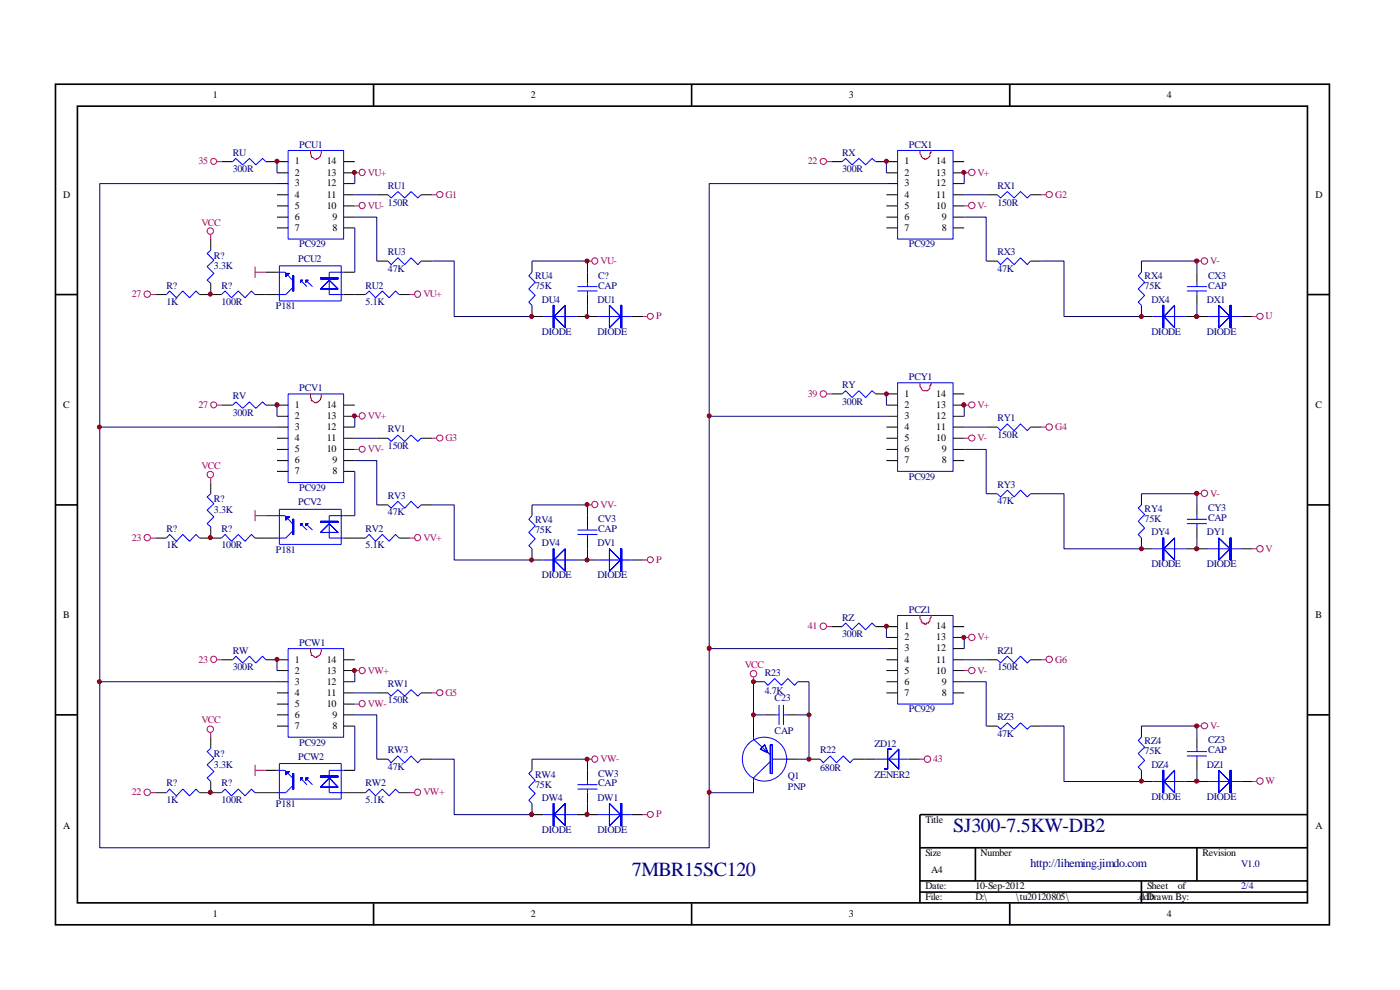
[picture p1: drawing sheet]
<svg xmlns="http://www.w3.org/2000/svg" width="297mm" height="210mm" viewBox="0 0 297 210" stroke-linecap="round" stroke-linejoin="round" font-family="sans-serif">
<g fill="none" stroke="#000" stroke-width=".35">
<path d="M11.8 17.9h270.2v178.3h-270.2zM79.2 17.9v4.6M146.7 17.9v4.6M214.2 17.9v4.6M16.4 22.5h261v169h-261zM11.8 62.5h4.6M277.5 62.5h4.6M11.8 107.1h4.6M277.5 107.1h4.6M11.8 151.6h4.6M277.5 151.6h4.6M195.2 179.8h82.3"/>
<path d="M206.9 179.8v7.1M253.9 179.8v7.1M277.5 172.8h-82.3v18.8M79.2 191.6v4.7M146.7 191.6v4.7M195.2 186.9h82.3M195.2 189.2h82.3M214.2 191.6v4.7M242.1 186.9v4.7"/>
</g>
<g fill="none" stroke="#00f" stroke-width=".21">
<path d="M49.4 34.3l.6-.7 1.5 1.4 1.4-1.4 1.4 1.4 1.4-1.4 .7 .7M61.1 31.9h11.8v18.8h-11.8zM178.6 34.3l.8-.7 1.4 1.4 1.4-1.4 1.4 1.4 1.4-1.4 .8 .7M190.4 31.9h11.8v18.8h-11.8zM44.7 53.1l-.8 .7 1.5 1.4-1.5 1.4 1.5 1.4-1.5 1.4 .8 .7M58.8 57.7h1.7l1.6 1.7M59.3 56.4h13.1v7.4h-13.1zM63.8 59.4l1.3 1.4M64.9 59.4l1.4 1.4M72.9 57.7h-3.1v4.8h3.1M82.3 41.3l.7 .7 1.4-1.4 1.5 1.4 1.3-1.4 1.4 1.4 .7-.7M82.3 55.4l.7 .7 1.4-1.4 1.5 1.4 1.3-1.4 1.4 1.4 .7-.7"/>
<path d="M112.9 57.7l-.7 .8 1.3 1.4-1.3 1.4 1.3 1.4-1.3 1.4 .7 .7M211.6 41.3l.7 .7 1.4-1.4 1.4 1.4 1.4-1.4 1.4 1.4 .7-.7M211.6 55.4l.7 .7 1.4-1.4 1.4 1.4 1.4-1.4 1.4 1.4 .7-.7M242.1 57.7l-.6 .8 1.3 1.4-1.3 1.4 1.3 1.4-1.3 1.4 .6 .7M35.3 62.5l.7-.8 1.4 1.5 1.4-1.5 1.4 1.5 1.4-1.5 .7 .8M47 62.5l.8-.8 1.3 1.5 1.4-1.5 1.5 1.5 1.3-1.5 .8 .8M62.1 61l-1.5 1.5h-1.8M77.6 62.5l.7-.8 1.4 1.5 1.4-1.5 1.4 1.5 1.4-1.5 .8 .8M115.2 67.1h7.1M122.5 60.8h4.2M122.5 61.7h4.2M124.6 60.1v.7"/>
<path d="M124.6 61.7v.8M126.9 67.1h7.1M244.5 67.1h7M251.8 60.8h4.2M251.8 61.7h4.2M253.9 60.1v.7M253.9 61.7v.8M256.3 67.1h7M49.4 85.9l.6-.6 1.5 1.3 1.4-1.3 1.4 1.3 1.4-1.3 .7 .6M61.1 83.6h11.8v18.8h-11.8zM82.3 93l.7 .6 1.4-1.3 1.5 1.3 1.3-1.3 1.4 1.3 .7-.6M178.6 83.6l.8-.7 1.4 1.4 1.4-1.4 1.4 1.4 1.4-1.4 .8 .7"/>
<path d="M190.4 81.2h11.8v18.8h-11.8zM211.6 90.6l.7 .8 1.4-1.5 1.4 1.5 1.4-1.5 1.4 1.5 .7-.8M35.3 114.1l.7-.7 1.4 1.4 1.4-1.4 1.4 1.4 1.4-1.4 .7 .7M44.7 104.7l-.8 .7 1.5 1.4-1.5 1.4 1.5 1.4-1.5 1.5 .8 .7M47 114.1l.8-.7 1.3 1.4 1.4-1.4 1.5 1.4 1.3-1.4 .8 .7M58.8 109.4h1.7l1.6 1.7M59.3 108h13.1v7.5h-13.1zM62.1 112.7l-1.5 1.4h-1.8M63.8 111.1l1.3 1.3M64.9 111.1l1.4 1.3M72.9 109.4h-3.1v4.7h3.1M77.6 114.1l.7-.7 1.4 1.4 1.4-1.4 1.4 1.4 1.4-1.4 .8 .7"/>
<path d="M82.3 107.1l.7 .7 1.4-1.5 1.5 1.5 1.3-1.5 1.4 1.5 .7-.7M112.9 109.4l-.7 .8 1.3 1.3-1.3 1.4 1.3 1.4-1.3 1.4 .7 .7M115.2 118.8h7.1M122.5 112.4h4.2M122.5 113.4h4.2M124.6 111.8v.6M124.6 113.4v.7M126.9 118.8h7.1M211.6 104.7l.7 .7 1.4-1.4 1.4 1.4 1.4-1.4 1.4 1.4 .7-.7M242.1 107.1l-.6 .7 1.3 1.3-1.3 1.5 1.3 1.4-1.3 1.4 .6 .7M244.5 116.4h7M251.8 110.2h4.2"/>
<path d="M251.8 111.1h4.2M253.9 109.4v.8M253.9 111.1v.7M256.3 116.4h7M49.4 140l.6-.8 1.5 1.4 1.4-1.4 1.4 1.4 1.4-1.4 .7 .8M61.1 137.6h11.8v18.8h-11.8zM178.6 132.9l.8-.7 1.4 1.4 1.4-1.4 1.4 1.4 1.4-1.4 .8 .7M190.4 130.6h11.8v18.8h-11.8zM211.6 140l.7 .6 1.4-1.4 1.4 1.4 1.4-1.4 1.4 1.4 .7-.6M44.7 158.7l-.8 .7 1.5 1.5-1.5 1.3 1.5 1.5-1.5 1.3 .8 .8M82.3 147l.7 .7 1.4-1.4 1.5 1.4 1.3-1.4 1.4 1.4 .7-.7M159.9 156.4v.4l3.5 3.3"/>
<path d="M162.2 144.6l.7 .8 1.4-1.5 1.5 1.5 1.3-1.5 1.5 1.5 .6-.8M164.6 151.6h.7M165.3 149.5v4.3M166.2 151.6h.8M166.2 149.5v4.3M211.6 154l.7 .7 1.4-1.4 1.4 1.4 1.4-1.4 1.4 1.4 .7-.7M242.1 156.4l-.6 .7 1.3 1.4-1.3 1.4 1.3 1.4-1.3 1.4 .6 .7M251.8 159.4h4.2M253.9 158.7v.7M35.3 168.1l.7-.7 1.4 1.4 1.4-1.4 1.4 1.4 1.4-1.4 .7 .7M47 168.1l.8-.7 1.3 1.4 1.4-1.4 1.5 1.4 1.3-1.4 .8 .7M58.8 163.4h1.7l1.6 1.6"/>
<path d="M59.3 162h13.1v7.5h-13.1zM62.1 166.7l-1.5 1.4h-1.8M63.8 165l1.3 1.5M64.9 165l1.4 1.5M72.9 163.4h-3.1v4.7h3.1M77.6 168.1l.7-.7 1.4 1.4 1.4-1.4 1.4 1.4 1.4-1.4 .8 .7M82.3 161l.7 .8 1.4-1.4 1.5 1.4 1.3-1.4 1.4 1.4 .7-.8M112.9 163.4l-.7 .7 1.3 1.4-1.3 1.5 1.3 1.3-1.3 1.5 .7 .6M115.2 172.8h7.1M122.5 166.5h4.2M122.5 167.4h4.2M124.6 165.8v.7"/>
<path d="M124.6 167.4v.7M126.9 172.8h7.1M163.4 161.5l-3.5 3.5v.8M163.8 161h3.3M174 161l.7 .8 1.4-1.4 1.4 1.4 1.4-1.4 1.4 1.4 .7-.8M185.8 161h7M244.5 165.8h7M251.8 160.4h4.2M253.9 160.4v.6M256.3 165.8h7"/>
<circle cx="162.2" cy="161" r="4.7"/>
</g>
<path d="M65.9 31.9l.1 1.5h.3a.8 .8 0 0 0 .9 .4v-.2a1.22 1.22 0 0 0 1-1v-.7M195.2 31.9v.7l.2 .3a.72 .72 0 0 0 .7 .7v.2h.4v-.2a.85 .85 0 0 0 .8-1.2h.2v-.5M65.9 83.6l.1 1.4h.3a.8 .8 0 0 0 .9 .4v-.1a.9 .9 0 0 0 .8-.8l.2-.2v-.7M195.2 81.2v.8l.2 .2a1.01 1.01 0 0 0 .9 .7 1.01 1.01 0 0 0 1-.5v-.7h.2v-.5M65.9 137.6l.1 1.4h.3a.8 .8 0 0 0 .9 .4v-.2a.72 .72 0 0 0 .8-.7l.2-.2v-.7M195.2 130.6v.6l.2 .3 .2 .7h.5v.2h.4v-.2h.5v-.3l.3-.2v-.5l.2-.2v-.4" fill="none" stroke="#f00" stroke-width=".21"/>
<g fill="none" stroke="#000" stroke-width=".21">
<path d="M47 34.3h2.4M56.4 34.3h4.7M58.8 36.7h2.3M58.8 38.9h2.3M72.9 34.3h2.4M72.9 36.7h2.4M72.9 38.9h2.4M176.4 34.3h2.2M185.8 34.3h4.6M188 36.7h2.4M188 38.9h2.4M202.2 34.3h2.4"/>
<path d="M202.2 36.7h2.4M202.2 38.9h2.4M44.7 50.7v2.4M56.4 57.7h2.4M58.8 41.3h2.3M58.8 43.7h2.3M58.8 46.1h2.3M58.8 48.3h2.3M72.9 41.3h2.4M72.9 43.7h2.4M72.9 46.1h2.4M72.9 48.3h2.4"/>
<path d="M72.9 57.7h2.4M79.9 41.3h2.4M79.9 55.4h2.4M89.3 41.3h2.4M89.3 55.4h2.4M112.9 55.4v2.3M124.6 57.7v2.4M188 41.3h2.4M188 43.7h2.4M188 46.1h2.4M188 48.3h2.4M202.2 41.3h2.4"/>
<path d="M202.2 43.7h2.4M202.2 46.1h2.4M202.2 48.3h2.4M209.2 41.3h2.4M209.2 55.4h2.4M218.6 41.3h2.4M218.6 55.4h2.4M242.1 55.4v2.3M253.9 57.7v2.4M32.9 62.5h2.4M42.3 62.5h4.7M44.7 60.1v2.4"/>
<path d="M54.1 62.5h4.7M72.9 62.5h4.7M84.7 62.5h2.3M112.9 64.8v2.3h2.3M122.3 67.1h4.6M124.6 62.5v2.3M134 67.1h2.4M242.1 64.8v2.3h2.4M251.5 67.1h4.8M253.9 62.5v2.3M263.3 67.1h2.4M47 85.9h2.4"/>
<path d="M56.4 85.9h4.7M58.8 88.3h2.3M58.8 90.6h2.3M58.8 93h2.3M58.8 95.3h2.3M58.8 97.7h2.3M58.8 100h2.3M72.9 85.9h2.4M72.9 88.3h2.4M72.9 90.6h2.4M72.9 93h2.4M72.9 95.3h2.4"/>
<path d="M72.9 97.7h2.4M72.9 100h2.4M79.9 93h2.4M89.3 93h2.4M176.4 83.6h2.2M185.8 83.6h4.6M188 85.9h2.4M188 88.3h2.4M188 90.6h2.4M188 93h2.4M188 95.3h2.4M188 97.7h2.4"/>
<path d="M202.2 85.9h2.4M202.2 88.3h2.4M202.2 90.6h2.4M202.2 93h2.4M202.2 95.3h2.4M202.2 97.7h2.4M202.2 83.6h2.4M209.2 90.6h2.4M218.6 90.6h2.4M32.9 114.1h2.4M42.3 114.1h4.7M44.7 102.4v2.3"/>
<path d="M44.7 111.8v2.3M54.1 114.1h4.7M56.4 109.4h2.4M72.9 114.1h4.7M72.9 109.4h2.4M79.9 107.1h2.4M84.7 114.1h2.3M89.3 107.1h2.4M112.9 107.1v2.3M112.9 116.4v2.4h2.3M122.3 118.8h4.6M124.6 109.4v2.4"/>
<path d="M124.6 114.1v2.3M134 118.8h2.4M209.2 104.7h2.4M218.6 104.7h2.4M242.1 104.7v2.4M242.1 114.1v2.3h2.4M251.5 116.4h4.8M253.9 107.1v2.3M253.9 111.8v2.3M263.3 116.4h2.4M47 140h2.4M56.4 140h4.7"/>
<path d="M72.9 140h2.4M176.4 132.9h2.2M185.8 132.9h4.6M188 140h2.4M188 135.2h2.4M188 137.6h2.4M202.2 140h2.4M202.2 132.9h2.4M202.2 135.2h2.4M202.2 137.6h2.4M209.2 140h2.4M218.6 140h2.4"/>
<path d="M44.7 156.4v2.3M58.8 142.2h2.3M58.8 144.6h2.3M58.8 147h2.3M58.8 149.4h2.3M58.8 151.6h2.3M58.8 154h2.3M72.9 142.2h2.4M72.9 144.6h2.4M72.9 147h2.4M72.9 149.4h2.4M72.9 151.6h2.4"/>
<path d="M72.9 154h2.4M79.9 147h2.4M89.3 147h2.4M159.9 144.6h2.3M159.9 154v2.4M162.2 151.6h2.4M167 151.6h2.2M169.2 144.6h2.4M188 142.2h2.4M188 144.6h2.4M188 147h2.4M202.2 142.2h2.4"/>
<path d="M202.2 144.6h2.4M202.2 147h2.4M209.2 154h2.4M218.6 154h2.4M242.1 154v2.4M253.9 156.4v2.3M32.9 168.1h2.4M42.3 168.1h4.7M44.7 165.8v2.3M54.1 168.1h4.7M56.4 163.4h2.4M72.9 168.1h4.7"/>
<path d="M72.9 163.4h2.4M79.9 161h2.4M84.7 168.1h2.3M89.3 161h2.4M112.9 161v2.4M112.9 170.4v2.4h2.3M122.3 172.8h4.6M124.6 163.4v2.4M124.6 168.1v2.3M134 172.8h2.4M159.9 165.8v2.3M167 161h2.2"/>
<path d="M171.6 161h2.4M181 161h4.8M192.8 161h2.4M242.1 163.4v2.4h2.4M251.5 165.8h4.8M253.9 161v2.4M263.3 165.8h2.4"/>
</g>
<path d="M117.3 64.8v4.7h.2v-4.7zM117.3 64.8v4.7h.2v-4.7z" fill="#00f" stroke="#00f" stroke-width=".21"/>
<g fill="#00f" stroke="#00f" stroke-width=".21">
<path d="M117.5 67.1l2.4-2.3v4.7zM117.5 67.1l2.4-2.3v4.7z" fill-rule="evenodd"/>
<path d="M131.7 64.8v4.7h.2v-4.7zM131.7 64.8v4.7h.2v-4.7z" fill-rule="evenodd"/>
<path d="M129.3 64.8l2.4 2.3-2.4 2.4zM129.3 64.8l2.4 2.3-2.4 2.4z" fill-rule="evenodd"/>
<path d="M68 61.3l1.8-1.9 1.9 1.9zM68 61.3l1.8-1.9 1.9 1.9z" fill-rule="evenodd"/>
<path d="M68 58.9h3.7v.3h-3.7zM68 58.9h3.7v.3h-3.7z" fill-rule="evenodd"/>
<path d="M63.8 59.4v.5l.4-.5zM63.8 59.4v.5l.4-.5z" fill-rule="evenodd"/>
<path d="M64.9 59.4v.5l.5-.5zM64.9 59.4v.5l.5-.5z" fill-rule="evenodd"/>
<path d="M62.1 58.5v3.2h.2v-3.2zM62.1 58.5v3.2h.2v-3.2z" fill-rule="evenodd"/>
<path d="M60.6 58h.8l-.8 .7zM60.6 58h.8l-.8 .7z" fill-rule="evenodd"/>
<path d="M117.3 116.4v4.8h.2v-4.8zM117.3 116.4v4.8h.2v-4.8z" fill-rule="evenodd"/>
<path d="M117.5 118.8l2.4-2.4v4.8zM117.5 118.8l2.4-2.4v4.8z" fill-rule="evenodd"/>
<path d="M131.7 116.4v4.8h.2v-4.8zM131.7 116.4v4.8h.2v-4.8z" fill-rule="evenodd"/>
<path d="M129.3 116.4l2.4 2.4-2.4 2.4zM129.3 116.4l2.4 2.4-2.4 2.4z" fill-rule="evenodd"/>
<path d="M68 112.9l1.8-1.8 1.9 1.8zM68 112.9l1.8-1.8 1.9 1.8z" fill-rule="evenodd"/>
<path d="M68 110.6h3.7v.2h-3.7zM68 110.6h3.7v.2h-3.7z" fill-rule="evenodd"/>
<path d="M63.8 111.1v.4l.4-.4zM63.8 111.1v.4l.4-.4z" fill-rule="evenodd"/>
<path d="M64.9 111.1v.4l.5-.4zM64.9 111.1v.4l.5-.4z" fill-rule="evenodd"/>
<path d="M62.1 110.2v3.2h.2v-3.2zM62.1 110.2v3.2h.2v-3.2z" fill-rule="evenodd"/>
<path d="M60.6 109.6h.8l-.8 .7zM60.6 109.6h.8l-.8 .7z" fill-rule="evenodd"/>
<path d="M117.3 170.4v4.8h.2v-4.8zM117.3 170.4v4.8h.2v-4.8z" fill-rule="evenodd"/>
<path d="M117.5 172.8l2.4-2.4v4.8zM117.5 172.8l2.4-2.4v4.8z" fill-rule="evenodd"/>
<path d="M131.7 170.4v4.8h.2v-4.8zM131.7 170.4v4.8h.2v-4.8z" fill-rule="evenodd"/>
<path d="M129.3 170.4l2.4 2.4-2.4 2.4zM129.3 170.4l2.4 2.4-2.4 2.4z" fill-rule="evenodd"/>
<path d="M69.8 165l1.9 2h-3.7zM69.8 165l1.9 2h-3.7z" fill-rule="evenodd"/>
<path d="M68 164.6h3.7v.2h-3.7zM68 164.6h3.7v.2h-3.7z" fill-rule="evenodd"/>
<path d="M63.8 165v.5l.4-.5zM63.8 165v.5l.4-.5z" fill-rule="evenodd"/>
<path d="M64.9 165v.5l.5-.5zM64.9 165v.5l.5-.5z" fill-rule="evenodd"/>
<path d="M62.1 164.1v3.3h.2v-3.3zM62.1 164.1v3.3h.2v-3.3z" fill-rule="evenodd"/>
<path d="M60.6 163.7h.8l-.8 .6zM60.6 163.7h.8l-.8 .6z" fill-rule="evenodd"/>
<path d="M246.6 64.8v4.7h.3v-4.7zM246.6 64.8v4.7h.3v-4.7z" fill-rule="evenodd"/>
<path d="M249.2 64.8v4.7l-2.3-2.4zM249.2 64.8v4.7l-2.3-2.4z" fill-rule="evenodd"/>
<path d="M260.9 64.8v4.7h.3v-4.7zM260.9 64.8v4.7h.3v-4.7z" fill-rule="evenodd"/>
<path d="M258.6 64.8l2.3 2.3-2.3 2.4zM258.6 64.8l2.3 2.3-2.3 2.4z" fill-rule="evenodd"/>
<path d="M246.6 114.1v4.7h.3v-4.7zM246.6 114.1v4.7h.3v-4.7z" fill-rule="evenodd"/>
<path d="M249.2 114.1v4.7l-2.3-2.4zM249.2 114.1v4.7l-2.3-2.4z" fill-rule="evenodd"/>
<path d="M260.9 114.1v4.7h.3v-4.7zM260.9 114.1v4.7h.3v-4.7z" fill-rule="evenodd"/>
<path d="M258.6 114.1l2.3 2.3-2.3 2.4zM258.6 114.1l2.3 2.3-2.3 2.4z" fill-rule="evenodd"/>
<path d="M246.6 163.4v4.7h.3v-4.7zM246.6 163.4v4.7h.3v-4.7z" fill-rule="evenodd"/>
<path d="M249.2 163.4v4.7l-2.3-2.3zM249.2 163.4v4.7l-2.3-2.3z" fill-rule="evenodd"/>
<path d="M260.9 163.4v4.7h.3v-4.7zM260.9 163.4v4.7h.3v-4.7z" fill-rule="evenodd"/>
<path d="M258.6 163.4l2.3 2.4-2.3 2.3zM258.6 163.4l2.3 2.4-2.3 2.3z" fill-rule="evenodd"/>
<path d="M163.4 158v6.1h.4v-6.1zM163.4 158v6.1h.4v-6.1z" fill-rule="evenodd"/>
<path d="M162.2 158l-.9 .9 1.6 .8zM162.2 158l-.9 .9 1.6 .8z" fill-rule="evenodd"/>
<path d="M188.3 158.9h.8h-.8v4.3h-.7h.7zM188.3 158.9h.8h-.8v4.3h-.7h.7z" fill-rule="evenodd"/>
<path d="M188.6 161l2.1-2.1v4.3zM188.6 161l2.1-2.1v4.3z" fill-rule="evenodd"/>
</g>
<g fill="none" stroke="#a1006a" stroke-width=".21">
<path d="M46.1 34.3h.9M75.3 36.7h.9M175.4 34.3h1M204.6 36.7h.9M44.7 49.8v.9M54.1 56.6v2.3M54.1 57.7h2.3M75.3 43.7h.9M91.7 41.3h.9M124.6 55.4h1M204.6 43.7h.9M221 41.3h.9"/>
<path d="M253.9 55.4h.9M32 62.5h.9M87 62.5h1M136.4 67.1h.9M265.7 67.1h.9M46.1 85.9h.9M75.3 88.3h.9M75.3 95.3h.9M91.7 93h.9M175.4 83.6h1M204.6 93h.9M204.6 85.9h.9"/>
<path d="M221 90.6h.9M32 114.1h.9M44.7 101.4v1M54.1 108.2v2.4M54.1 109.4h2.3M87 114.1h1M124.6 107.1h1M136.4 118.8h.9M253.9 104.7h.9M265.7 116.4h.9M46.1 140h.9M175.4 132.9h1"/>
<path d="M204.6 135.2h.9M221 140h.9M44.7 155.4v1M75.3 142.2h.9M75.3 149.4h.9M91.7 147h.9M159.9 143.7v.9M204.6 142.2h.9M253.9 154h.9M32 168.1h.9M54.1 162.2v2.4M54.1 163.4h2.3"/>
<path d="M87 168.1h1M124.6 161h1M136.4 172.8h.9M195.2 161h.9M265.7 165.8h.9"/>
<circle cx="45.3" cy="34.2" r=".64"/>
<circle cx="76.8" cy="36.6" r=".66"/>
<circle cx="174.7" cy="34.2" r=".66"/>
<circle cx="206.2" cy="36.6" r=".68"/>
<circle cx="44.6" cy="49" r=".68"/>
<circle cx="76.8" cy="43.6" r=".66"/>
<circle cx="93.3" cy="41.3" r=".66"/>
<circle cx="126.2" cy="55.3" r=".66"/>
<circle cx="206.2" cy="43.6" r=".68"/>
<circle cx="222.6" cy="41.3" r=".66"/>
<circle cx="255.5" cy="55.4" r=".68"/>
<circle cx="31.2" cy="62.4" r=".68"/>
<circle cx="88.6" cy="62.4" r=".66"/>
<circle cx="138" cy="67.1" r=".64"/>
<circle cx="267.3" cy="67.1" r=".66"/>
<circle cx="45.3" cy="85.9" r=".64"/>
<circle cx="76.8" cy="88.2" r=".66"/>
<circle cx="76.8" cy="95.3" r=".64"/>
<circle cx="93.3" cy="92.9" r=".66"/>
<circle cx="174.7" cy="83.6" r=".68"/>
<circle cx="206.2" cy="85.9" r=".66"/>
<circle cx="206.2" cy="92.9" r=".66"/>
<circle cx="222.6" cy="90.6" r=".68"/>
<circle cx="31.2" cy="114" r=".68"/>
<circle cx="44.6" cy="100.7" r=".68"/>
<circle cx="88.6" cy="114" r=".66"/>
<circle cx="126.2" cy="107" r=".66"/>
<circle cx="138" cy="118.7" r=".64"/>
<circle cx="255.5" cy="104.6" r=".68"/>
<circle cx="267.3" cy="116.4" r=".68"/>
<circle cx="45.3" cy="139.8" r=".66"/>
<circle cx="174.7" cy="132.8" r=".68"/>
<circle cx="206.2" cy="135.2" r=".68"/>
<circle cx="222.6" cy="139.9" r=".68"/>
<circle cx="44.6" cy="154.7" r=".68"/>
<circle cx="76.8" cy="142.2" r=".66"/>
<circle cx="76.8" cy="149.2" r=".66"/>
<circle cx="93.3" cy="146.9" r=".66"/>
<circle cx="159.8" cy="142.9" r=".68"/>
<circle cx="206.2" cy="142.2" r=".68"/>
<circle cx="255.5" cy="154" r=".66"/>
<circle cx="31.2" cy="168.1" r=".68"/>
<circle cx="88.6" cy="168" r=".66"/>
<circle cx="126.2" cy="161" r=".66"/>
<circle cx="138" cy="172.7" r=".64"/>
<circle cx="196.8" cy="161" r=".68"/>
<circle cx="267.3" cy="165.7" r=".68"/>
</g>
<g fill="none" stroke="#000080" stroke-width=".21">
<path d="M58.8 38.9h-37.6v140.9h129.3v-140.9h37.5M58.8 34.3v2.4M75.3 36.7v2.2M188 34.3v2.4M204.6 36.7v2.2M75.3 46.1h4.6v9.3M75.3 41.3h4.6M75.3 48.3v9.4M91.7 55.4h4.7v11.7h16.5M112.9 55.4h11.7v2.3M204.6 46.1h4.6v9.3M204.6 41.3h4.6"/>
<path d="M221 55.4h4.7v11.7h16.4M242.1 55.4h11.8v2.3M124.6 64.8v2.3M253.9 64.8v2.3M21.2 90.6h37.6M58.8 85.9v2.4M75.3 97.7h4.6v9.4M75.3 88.3v2.3M75.3 100v9.4M75.3 93h4.6M150.5 88.3h37.5M188 83.6v2.3"/>
<path d="M204.6 95.3h4.6v9.4M204.6 85.9v2.4M204.6 90.6h4.6M91.7 107.1h4.7v11.7h16.5M112.9 107.1h11.7v2.3M124.6 116.4v2.4M221 104.7h4.7v11.7h16.4M242.1 104.7h11.8v2.4M253.9 114.1v2.3M58.8 140v2.2M150.5 137.6h37.5M188 132.9v2.3"/>
<path d="M204.6 135.2v2.4M204.6 140h4.6M21.2 144.6h37.6M75.3 151.6h4.6v9.4M75.3 142.2v2.4M75.3 154v9.4M75.3 147h4.6M159.9 144.6v9.4M159.9 151.6h2.3M169.2 151.6h2.4M171.6 144.6v16.4h-2.4M204.6 144.6h4.6v9.4"/>
<path d="M221 154h4.7v11.8h16.4M242.1 154h11.8v2.4M91.7 161h4.7v11.8h16.5M112.9 161h11.7v2.4M124.6 170.4v2.4M150.5 168.1h9.4M253.9 163.4v2.4"/>
</g>
<g fill="#800000" stroke="#800000" stroke-width=".21">
<circle cx="253.9" cy="67.1" r=".45"/>
<circle cx="242.1" cy="67.1" r=".42"/>
<circle cx="253.9" cy="165.7" r=".45"/>
<circle cx="242.1" cy="165.7" r=".42"/>
<circle cx="253.9" cy="116.4" r=".45"/>
<circle cx="242.1" cy="116.4" r=".42"/>
<circle cx="75.2" cy="36.6" r=".42"/>
<circle cx="124.5" cy="67.1" r=".42"/>
<circle cx="112.8" cy="67.1" r=".42"/>
<circle cx="44.6" cy="62.4" r=".42"/>
<circle cx="124.5" cy="55.4" r=".42"/>
<circle cx="124.5" cy="118.8" r=".42"/>
<circle cx="112.8" cy="118.8" r=".42"/>
<circle cx="44.6" cy="114" r=".42"/>
<circle cx="124.5" cy="172.8" r=".45"/>
<circle cx="112.8" cy="172.8" r=".45"/>
<circle cx="44.6" cy="168.1" r=".42"/>
<circle cx="58.8" cy="34.2" r=".42"/>
<circle cx="188" cy="34.2" r=".42"/>
<circle cx="188" cy="83.6" r=".42"/>
<circle cx="188" cy="132.8" r=".42"/>
<circle cx="58.7" cy="85.9" r=".45"/>
<circle cx="58.8" cy="139.9" r=".42"/>
<circle cx="21.1" cy="144.6" r=".42"/>
<circle cx="21.1" cy="90.6" r=".42"/>
<circle cx="150.5" cy="88.2" r=".42"/>
<circle cx="150.4" cy="137.5" r=".45"/>
<circle cx="171.6" cy="151.6" r=".42"/>
<circle cx="159.9" cy="151.6" r=".42"/>
<circle cx="150.5" cy="168.1" r=".42"/>
<circle cx="171.6" cy="161" r=".42"/>
<circle cx="159.9" cy="144.6" r=".42"/>
<circle cx="253.9" cy="55.4" r=".45"/>
<circle cx="204.5" cy="36.6" r=".42"/>
<circle cx="204.4" cy="85.9" r=".45"/>
<circle cx="253.9" cy="104.6" r=".45"/>
<circle cx="204.5" cy="135.2" r=".42"/>
<circle cx="253.9" cy="154" r=".45"/>
<circle cx="75.2" cy="88.2" r=".42"/>
<circle cx="124.5" cy="107" r=".42"/>
<circle cx="75.2" cy="142.2" r=".42"/>
<circle cx="124.5" cy="161" r=".42"/>
</g>
<g font-size="4.2" fill="#000080">
<text x="202.2" y="176.4">SJ300-7.5KW-DB2</text>
<text x="134" y="185.8">7MBR15SC120</text>
</g>
<text font-size="2.5" fill="#000080" x="218.6" y="183.9">http://liheming.jimdo.com</text>
<g font-size="2.1">
<text x="45.1" y="20.8">1</text>
<text x="112.6" y="20.8">2</text>
<text x="180.1" y="20.8">3</text>
<text x="247.6" y="20.8">4</text>
<text x="62.6" y="34.9">1</text>
<text x="69.3" y="34.9">14</text>
<text x="191.9" y="34.9">1</text>
<text x="198.6" y="34.9">14</text>
<text x="13.4" y="41.9">D</text>
<text x="62.6" y="37.3">2</text>
<text x="62.6" y="39.5">3</text>
<text x="62.6" y="41.9">4</text>
<text x="69.3" y="41.9">11</text>
<text x="69.3" y="39.5">12</text>
<text x="69.3" y="37.3">13</text>
<text x="191.9" y="37.3">2</text>
<text x="191.9" y="39.5">3</text>
<text x="191.9" y="41.9">4</text>
<text x="198.6" y="41.9">11</text>
<text x="198.6" y="39.5">12</text>
<text x="198.6" y="37.3">13</text>
<text x="279.1" y="41.9">D</text>
<text x="62.6" y="44.3">5</text>
<text x="62.6" y="46.7">6</text>
<text x="69.3" y="44.3">10</text>
<text x="70.5" y="46.7">9</text>
<text x="191.9" y="44.3">5</text>
<text x="191.9" y="46.7">6</text>
<text x="198.6" y="44.3">10</text>
<text x="199.8" y="46.7">9</text>
<text x="62.6" y="48.9">7</text>
<text x="70.5" y="48.9">8</text>
<text x="191.9" y="48.9">7</text>
<text x="199.8" y="48.9">8</text>
<text x="13.4" y="86.5">C</text>
<text x="62.6" y="86.5">1</text>
<text x="62.6" y="88.9">2</text>
<text x="69.3" y="88.9">13</text>
<text x="69.3" y="86.5">14</text>
<text x="191.9" y="84.2">1</text>
<text x="191.9" y="86.5">2</text>
<text x="191.9" y="88.9">3</text>
<text x="198.6" y="88.9">12</text>
<text x="198.6" y="86.5">13</text>
<text x="198.6" y="84.2">14</text>
<text x="279.1" y="86.5">C</text>
<text x="62.6" y="91.3">3</text>
<text x="62.6" y="93.6">4</text>
<text x="62.6" y="95.9">5</text>
<text x="69.3" y="95.9">10</text>
<text x="69.3" y="93.6">11</text>
<text x="69.3" y="91.3">12</text>
<text x="191.9" y="91.3">4</text>
<text x="191.9" y="93.6">5</text>
<text x="191.9" y="95.9">6</text>
<text x="198.6" y="93.6">10</text>
<text x="198.6" y="91.3">11</text>
<text x="199.8" y="95.9">9</text>
<text x="62.6" y="98.3">6</text>
<text x="62.6" y="100.6">7</text>
<text x="70.5" y="100.6">8</text>
<text x="70.5" y="98.3">9</text>
<text x="191.9" y="98.3">7</text>
<text x="199.8" y="98.3">8</text>
<text x="13.4" y="131.1">B</text>
<text x="279.1" y="131.1">B</text>
<text x="191.9" y="133.5">1</text>
<text x="191.9" y="135.8">2</text>
<text x="198.6" y="135.8">13</text>
<text x="198.6" y="133.5">14</text>
<text x="62.6" y="140.5">1</text>
<text x="62.6" y="142.9">2</text>
<text x="69.3" y="142.9">13</text>
<text x="69.3" y="140.5">14</text>
<text x="191.9" y="138.2">3</text>
<text x="191.9" y="140.5">4</text>
<text x="191.9" y="142.9">5</text>
<text x="198.6" y="142.9">10</text>
<text x="198.6" y="140.5">11</text>
<text x="198.6" y="138.2">12</text>
<text x="62.6" y="145.2">3</text>
<text x="62.6" y="147.6">4</text>
<text x="62.6" y="149.9">5</text>
<text x="69.3" y="149.9">10</text>
<text x="69.3" y="147.6">11</text>
<text x="69.3" y="145.2">12</text>
<text x="191.9" y="145.2">6</text>
<text x="191.9" y="147.6">7</text>
<text x="199.8" y="147.6">8</text>
<text x="199.8" y="145.2">9</text>
<text x="62.6" y="152.3">6</text>
<text x="62.6" y="154.6">7</text>
<text x="70.5" y="154.6">8</text>
<text x="70.5" y="152.3">9</text>
<text x="13.4" y="175.8">A</text>
<text x="196.3" y="174.6">Title</text>
<text x="279.1" y="175.8">A</text>
<text x="196.3" y="181.6">Size</text>
<text x="197.5" y="185.2">A4</text>
<text x="208" y="181.6">Number</text>
<text x="255.1" y="181.6">Revision</text>
<text x="196.3" y="188.6">Date:</text>
<text x="196.3" y="191">File:</text>
<text x="206.9" y="188.6">10-Sep-2012</text>
<text x="206.9" y="191">D:\</text>
<text x="215.6" y="191">\tu20120805\</text>
<text x="241.2" y="191">.ddDrawn By:</text>
<text x="243.3" y="188.6">Sheet</text>
<text x="243.8" y="191">b</text>
<text x="249.9" y="188.6">of</text>
<text x="45.1" y="194.6">1</text>
<text x="112.6" y="194.6">2</text>
<text x="180.1" y="194.6">3</text>
<text x="247.6" y="194.6">4</text>
</g>
<g font-size="2.1" fill="#a1006a">
<text x="42.1" y="34.9">35</text>
<text x="171.4" y="34.9">22</text>
<text x="78.1" y="37.3">VU+</text>
<text x="94.5" y="41.9">G1</text>
<text x="207.3" y="37.3">V+</text>
<text x="223.9" y="41.9">G2</text>
<text x="42.8" y="47.8">VCC</text>
<text x="78.1" y="44.3">VU-</text>
<text x="207.3" y="44.3">V-</text>
<text x="127.4" y="56">VU-</text>
<text x="256.7" y="56">V-</text>
<text x="27.9" y="63.1">27</text>
<text x="89.8" y="63.1">VU+</text>
<text x="139.2" y="67.7">P</text>
<text x="268.5" y="67.7">U</text>
<text x="42.1" y="86.5">27</text>
<text x="78.1" y="88.9">VV+</text>
<text x="171.4" y="84.2">39</text>
<text x="207.3" y="86.5">V+</text>
<text x="78.1" y="95.9">VV-</text>
<text x="94.5" y="93.6">G3</text>
<text x="207.3" y="93.6">V-</text>
<text x="223.9" y="91.3">G4</text>
<text x="42.8" y="99.5">VCC</text>
<text x="127.4" y="107.7">VV-</text>
<text x="256.7" y="105.3">V-</text>
<text x="27.9" y="114.7">23</text>
<text x="89.8" y="114.7">VV+</text>
<text x="139.2" y="119.4">P</text>
<text x="268.5" y="117.1">V</text>
<text x="171.4" y="133.5">41</text>
<text x="207.3" y="135.8">V+</text>
<text x="42.1" y="140.5">23</text>
<text x="78.1" y="142.9">VW+</text>
<text x="158" y="141.7">VCC</text>
<text x="207.3" y="142.9">V-</text>
<text x="223.9" y="140.5">G6</text>
<text x="78.1" y="149.9">VW-</text>
<text x="94.5" y="147.6">G5</text>
<text x="42.8" y="153.4">VCC</text>
<text x="256.7" y="154.6">V-</text>
<text x="127.4" y="161.6">VW-</text>
<text x="198" y="161.6">43</text>
<text x="268.5" y="166.4">W</text>
<text x="27.9" y="168.7">22</text>
<text x="89.8" y="168.7">VW+</text>
<text x="139.2" y="173.4">P</text>
</g>
<g font-size="2.1" fill="#000080">
<text x="49.4" y="33">RU</text>
<text x="63.5" y="31.3">PCU1</text>
<text x="178.6" y="33">RX</text>
<text x="192.8" y="31.3">PCX1</text>
<text x="49.4" y="36.5">300R</text>
<text x="82.3" y="40">RU1</text>
<text x="178.6" y="36.5">300R</text>
<text x="211.6" y="40">RX1</text>
<text x="82.3" y="43.6">150R</text>
<text x="211.6" y="43.6">150R</text>
<text x="63.5" y="52.5">PC929</text>
<text x="192.8" y="52.5">PC929</text>
<text x="45.4" y="54.9">R?</text>
<text x="45.4" y="57.1">3.3K</text>
<text x="63.2" y="55.5">PCU2</text>
<text x="82.3" y="54.1">RU3</text>
<text x="82.3" y="57.7">47K</text>
<text x="113.5" y="59.3">RU4</text>
<text x="126.9" y="59.1">C?</text>
<text x="211.6" y="54.1">RX3</text>
<text x="211.6" y="57.7">47K</text>
<text x="242.8" y="59.3">RX4</text>
<text x="256.3" y="59.1">CX3</text>
<text x="35.3" y="61.2">R?</text>
<text x="35.3" y="64.7">1K</text>
<text x="47" y="61.2">R?</text>
<text x="47" y="64.7">100R</text>
<text x="58.5" y="65.6">P181</text>
<text x="77.6" y="61.2">RU2</text>
<text x="77.6" y="64.7">5.1K</text>
<text x="113.5" y="61.4">75K</text>
<text x="115" y="64.3">DU4</text>
<text x="126.7" y="64.3">DU1</text>
<text x="126.9" y="61.2">CAP</text>
<text x="242.8" y="61.4">75K</text>
<text x="244.3" y="64.3">DX4</text>
<text x="256" y="64.3">DX1</text>
<text x="256.3" y="61.2">CAP</text>
<text x="115" y="71">DIODE</text>
<text x="126.7" y="71">DIODE</text>
<text x="244.3" y="71">DIODE</text>
<text x="256" y="71">DIODE</text>
<text x="63.5" y="83">PCV1</text>
<text x="178.6" y="82.3">RY</text>
<text x="192.8" y="80.7">PCY1</text>
<text x="49.4" y="84.7">RV</text>
<text x="49.4" y="88.2">300R</text>
<text x="178.6" y="85.9">300R</text>
<text x="211.6" y="89.3">RY1</text>
<text x="82.3" y="91.7">RV1</text>
<text x="82.3" y="95.2">150R</text>
<text x="211.6" y="92.9">150R</text>
<text x="192.8" y="101.8">PC929</text>
<text x="45.4" y="106.5">R?</text>
<text x="63.2" y="107.2">PCV2</text>
<text x="63.5" y="104.1">PC929</text>
<text x="82.3" y="105.7">RV3</text>
<text x="211.6" y="103.5">RY3</text>
<text x="211.6" y="106.9">47K</text>
<text x="35.3" y="112.9">R?</text>
<text x="45.4" y="108.9">3.3K</text>
<text x="47" y="112.9">R?</text>
<text x="77.6" y="112.9">RV2</text>
<text x="82.3" y="109.3">47K</text>
<text x="113.5" y="110.9">RV4</text>
<text x="113.5" y="113">75K</text>
<text x="126.9" y="110.7">CV3</text>
<text x="126.9" y="112.9">CAP</text>
<text x="242.8" y="108.6">RY4</text>
<text x="242.8" y="110.7">75K</text>
<text x="244.3" y="113.5">DY4</text>
<text x="256" y="113.5">DY1</text>
<text x="256.3" y="108.4">CY3</text>
<text x="256.3" y="110.5">CAP</text>
<text x="35.3" y="116.3">1K</text>
<text x="47" y="116.3">100R</text>
<text x="58.5" y="117.3">P181</text>
<text x="77.6" y="116.3">5.1K</text>
<text x="115" y="115.9">DV4</text>
<text x="126.7" y="115.9">DV1</text>
<text x="115" y="122.7">DIODE</text>
<text x="126.7" y="122.7">DIODE</text>
<text x="244.3" y="120.3">DIODE</text>
<text x="256" y="120.3">DIODE</text>
<text x="178.6" y="131.7">RZ</text>
<text x="192.8" y="130">PCZ1</text>
<text x="63.5" y="137">PCW1</text>
<text x="178.6" y="135.1">300R</text>
<text x="49.4" y="138.7">RW</text>
<text x="49.4" y="142.2">300R</text>
<text x="162.2" y="143.3">R23</text>
<text x="211.6" y="138.7">RZ1</text>
<text x="211.6" y="142.2">150R</text>
<text x="82.3" y="145.7">RW1</text>
<text x="82.3" y="149.2">150R</text>
<text x="162.2" y="147.2">4.7K</text>
<text x="164.3" y="148.8">C23</text>
<text x="164.3" y="155.8">CAP</text>
<text x="192.8" y="151.1">PC929</text>
<text x="211.6" y="152.7">RZ3</text>
<text x="45.4" y="160.5">R?</text>
<text x="63.2" y="161.2">PCW2</text>
<text x="63.5" y="158.2">PC929</text>
<text x="82.3" y="159.8">RW3</text>
<text x="174" y="159.8">R22</text>
<text x="185.5" y="158.4">ZD12</text>
<text x="211.6" y="156.3">47K</text>
<text x="242.8" y="157.9">RZ4</text>
<text x="242.8" y="160">75K</text>
<text x="256.3" y="157.6">CZ3</text>
<text x="256.3" y="159.8">CAP</text>
<text x="35.3" y="166.8">R?</text>
<text x="45.4" y="162.8">3.3K</text>
<text x="47" y="166.8">R?</text>
<text x="77.6" y="166.8">RW2</text>
<text x="82.3" y="163.3">47K</text>
<text x="113.5" y="164.9">RW4</text>
<text x="113.5" y="167">75K</text>
<text x="126.9" y="164.8">CW3</text>
<text x="126.9" y="166.8">CAP</text>
<text x="167.1" y="165.2">Q1</text>
<text x="167.1" y="167.6">PNP</text>
<text x="174" y="163.6">680R</text>
<text x="185.5" y="164.9">ZENER2</text>
<text x="244.3" y="162.8">DZ4</text>
<text x="256" y="162.8">DZ1</text>
<text x="35.3" y="170.3">1K</text>
<text x="47" y="170.3">100R</text>
<text x="58.5" y="171.3">P181</text>
<text x="77.6" y="170.3">5.1K</text>
<text x="115" y="169.9">DW4</text>
<text x="126.7" y="169.9">DW1</text>
<text x="244.3" y="169.7">DIODE</text>
<text x="256" y="169.7">DIODE</text>
<text x="115" y="176.7">DIODE</text>
<text x="126.7" y="176.7">DIODE</text>
<text x="263.3" y="184">V1.0</text>
<text x="263.3" y="188.6">2/4</text>
</g>
</svg>
